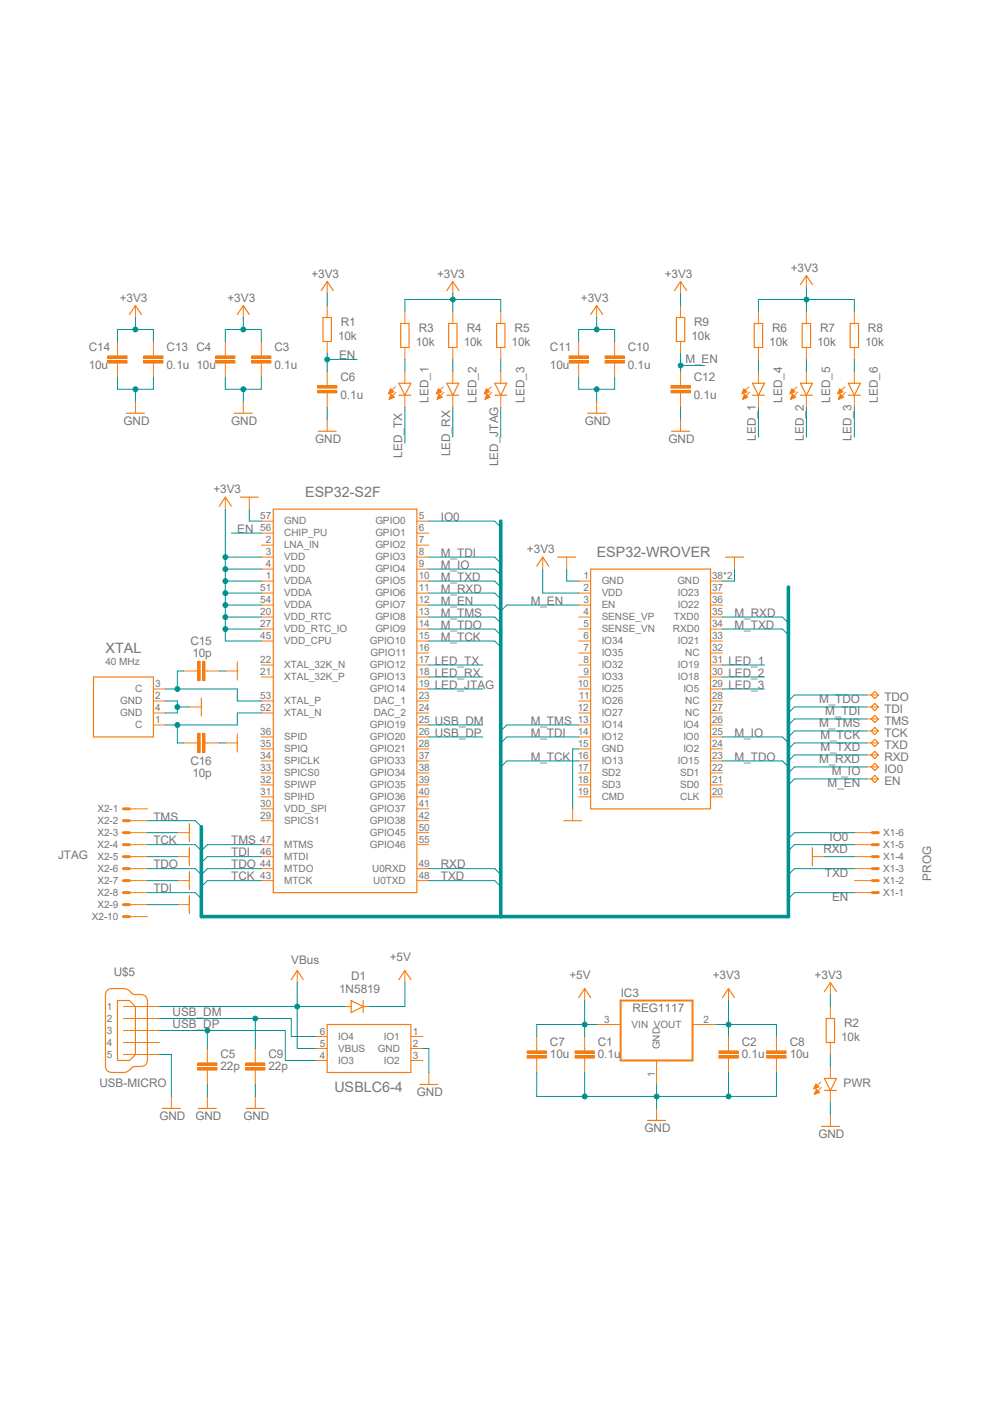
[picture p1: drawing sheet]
<svg xmlns="http://www.w3.org/2000/svg" width="210mm" height="297mm" viewBox="0 0 210 297" stroke-linecap="round" stroke-linejoin="round" font-family="sans-serif">
<path d="M11.6 55.2l186.7 186.6M198.3 55.2l-186.7 186.6" fill="none" stroke="#fff" stroke-width=".21"/>
<path d="M57.9 107.9h30.4v81.2h-30.4zM125.2 120.6h25.4v50.8h-25.4zM24.9 212h2.5l1.3 1.2v10.2l-1.3 1.3h-2.5zM27.7 210.2l.6 .5a3.1 3.1 0 0 1 2.7 .5l.2 .8 .1 12.7a1.31 1.31 0 0 1-1.3 1.2M27.7 210.2a1.98 1.98 0 0 0-1.5-.8h-2.6a1.27 1.27 0 0 0-1.3 1.3v15.2a1.27 1.27 0 0 0 1.3 1.3M84.5 207.5l1.3-1.9 1.3 1.9M153.1 211.3l1.3-1.9 1.3 1.9M23.6 227.2h2.6M27.7 226.4a1.98 1.98 0 0 1-1.5 .8M30 225.9l-1.7 .1-.6 .5M34.4 234.8h3.8" fill="none" stroke="#f57c10" stroke-width=".25"/>
<g fill="none" stroke="#f57c10" stroke-width=".21">
<path d="M55.4 115.5h2.5M55.4 118h2.5M55.4 110.4h2.5M55.4 112.9h2.5M88.3 115.5h2.6M88.3 118h2.6M88.3 110.4h2.6M88.3 112.9h2.6M55.4 123.1h2.5M55.4 120.6h2.5M55.4 125.6h2.5M55.4 128.2h2.5"/>
<path d="M55.4 130.7h2.5M55.4 133.3h2.5M55.4 135.8h2.5M88.3 123.1h2.6M88.3 120.6h2.6M88.3 125.6h2.6M88.3 128.2h2.6M88.3 130.7h2.6M88.3 133.3h2.6M88.3 135.8h2.6M88.3 138.3h2.6M122.6 123.1h2.6"/>
<path d="M122.6 125.6h2.6M122.6 128.2h2.6M122.6 130.7h2.6M122.6 133.3h2.6M122.6 135.8h2.6M122.6 138.3h2.6M150.6 123.1h2.5M150.6 125.6h2.5M150.6 128.2h2.5M150.6 130.7h2.5M150.6 133.3h2.5M150.6 135.8h2.5"/>
<path d="M150.6 138.3h2.5M55.4 140.9h2.5M55.4 143.4h2.5M55.4 148.5h2.5M55.4 151h2.5M55.4 156.1h2.5M55.4 158.7h2.5M88.3 140.9h2.6M88.3 143.4h2.6M88.3 146h2.6M88.3 148.5h2.6M88.3 151h2.6"/>
<path d="M88.3 153.6h2.6M88.3 156.1h2.6M88.3 158.7h2.6M122.6 140.9h2.6M122.6 143.4h2.6M122.6 146h2.6M122.6 148.5h2.6M122.6 151h2.6M122.6 153.6h2.6M122.6 156.1h2.6M122.6 158.7h2.6M150.6 140.9h2.5"/>
<path d="M150.6 143.4h2.5M150.6 146h2.5M150.6 148.5h2.5M150.6 151h2.5M150.6 153.6h2.5M150.6 156.1h2.5M150.6 158.7h2.5M55.4 173.9h2.5M55.4 171.4h2.5M55.4 168.8h2.5M55.4 166.3h2.5M55.4 163.7h2.5"/>
<path d="M55.4 161.2h2.5M55.4 178.9h2.5M88.3 173.9h2.6M88.3 171.4h2.6M88.3 168.8h2.6M88.3 166.3h2.6M88.3 163.7h2.6M88.3 161.2h2.6M88.3 178.9h2.6M88.3 176.4h2.6M122.6 168.8h2.6M122.6 166.3h2.6"/>
<path d="M122.6 163.7h2.6M122.6 161.2h2.6M150.6 168.8h2.5M150.6 166.3h2.5M150.6 163.7h2.5M150.6 161.2h2.5M55.4 186.6h2.5M55.4 184h2.5M55.4 181.5h2.5M88.3 186.6h2.6M88.3 184h2.6M26.2 213.2h7.6"/>
<path d="M26.2 215.8h7.6M26.2 218.3h7.6M85.8 205.6v2.5M154.4 209.4v2.6M26.2 220.8h7.6M26.2 223.4h7.6M36.3 232.3v2.5M123.9 222.1v.5M123.9 224.2v.5"/>
</g>
<path d="M121.9 223.6h4.1v.6h-4.1z" fill-rule="evenodd" fill="#f57c10"/>
<path d="M121.9 223.6h4.1v.6h-4.1z" fill="none" stroke="#f57c10" stroke-width=".21"/>
<path d="M121.9 222.6h4.1v.5h-4.1z" fill-rule="evenodd" fill="#f57c10"/>
<path d="M123.9 219.6v2.5M121.9 222.6h4.1v.5h-4.1zM123.9 224.7v2.5M154.4 222.1v.5M154.4 224.2v.5" fill="none" stroke="#f57c10" stroke-width=".21"/>
<path d="M152.3 223.6h4.1v.6h-4.1z" fill-rule="evenodd" fill="#f57c10"/>
<path d="M152.3 223.6h4.1v.6h-4.1z" fill="none" stroke="#f57c10" stroke-width=".21"/>
<path d="M152.3 222.6h4.1v.5h-4.1z" fill-rule="evenodd" fill="#f57c10"/>
<path d="M55.4 74.9v.5M55.4 76.9v.5M154.4 219.6v2.5M152.3 222.6h4.1v.5h-4.1zM154.4 224.7v2.5" fill="none" stroke="#f57c10" stroke-width=".21"/>
<path d="M53.3 76.4h4.1v.5h-4.1z" fill-rule="evenodd" fill="#f57c10"/>
<path d="M53.3 76.4h4.1v.5h-4.1z" fill="none" stroke="#f57c10" stroke-width=".21"/>
<path d="M53.3 75.4h4.1v.5h-4.1z" fill-rule="evenodd" fill="#f57c10"/>
<path d="M47.7 74.9v.5M47.7 76.9v.5M53.3 75.4h4.1v.5h-4.1zM55.4 72.3v2.6M55.4 77.4v2.5" fill="none" stroke="#f57c10" stroke-width=".21"/>
<path d="M45.7 76.4h4.1v.5h-4.1z" fill-rule="evenodd" fill="#f57c10"/>
<path d="M45.7 76.4h4.1v.5h-4.1z" fill="none" stroke="#f57c10" stroke-width=".21"/>
<path d="M45.7 75.4h4.1v.5h-4.1z" fill-rule="evenodd" fill="#f57c10"/>
<g fill="none" stroke="#f57c10" stroke-width=".21">
<path d="M45.7 75.4h4.1v.5h-4.1zM47.7 72.3v2.6M47.7 77.4v2.5M51.6 64.7v2.6M51.6 85v2.5M69.3 81.2v.5M69.3 83.2v.5M63 205.6v2.5M66.8 219.6h2.5M87.1 219.6h2.5M123.9 209.4v2.6M66.8 222.1h2.5"/>
<path d="M66.8 224.7h2.5M87.1 222.1h2.5M87.1 224.7h2.5M90.9 227.2v2.5M139.1 234.8v2.6"/>
</g>
<path d="M50.3 66.6l1.3-1.9 1.2 1.9M49.6 87.5h3.9M61.7 207.5l1.3-1.9 1.3 1.9M69.3 217h17.8v10.2h-17.8zM73.1 213.2h1.3M74.4 212l2.6 1.2-2.6 1.3zM77 212v2.5M77 213.2h1.2M122.6 211.3l1.3-1.9 1.3 1.9M89 229.7h3.8M137.2 237.4h3.9" fill="none" stroke="#f57c10" stroke-width=".25"/>
<path d="M67.3 82.7h4.1v.5h-4.1z" fill-rule="evenodd" fill="#f57c10"/>
<path d="M67.3 82.7h4.1v.5h-4.1z" fill="none" stroke="#f57c10" stroke-width=".21"/>
<path d="M67.3 81.7h4.1v.5h-4.1z" fill-rule="evenodd" fill="#f57c10"/>
<path d="M69.3 59.6v2.6M69.3 78.7v2.5M67.3 81.7h4.1v.5h-4.1zM69.3 83.7v2.6M69.3 88.8v2.6M113.7 222.1v.5M113.7 224.2v.5" fill="none" stroke="#f57c10" stroke-width=".21"/>
<path d="M68.1 61.6l1.2-2 1.3 2M67.4 91.4h3.8" fill="none" stroke="#f57c10" stroke-width=".25"/>
<path d="M111.7 223.6h4.1v.6h-4.1z" fill-rule="evenodd" fill="#f57c10"/>
<path d="M111.7 223.6h4.1v.6h-4.1z" fill="none" stroke="#f57c10" stroke-width=".21"/>
<path d="M111.7 222.6h4.1v.5h-4.1z" fill-rule="evenodd" fill="#f57c10"/>
<path d="M113.7 219.6v2.5M111.7 222.6h4.1v.5h-4.1zM113.7 224.7v2.5M164.5 222.1v.5M164.5 224.2v.5" fill="none" stroke="#f57c10" stroke-width=".21"/>
<path d="M162.5 223.6h4.1v.6h-4.1z" fill-rule="evenodd" fill="#f57c10"/>
<path d="M162.5 223.6h4.1v.6h-4.1z" fill="none" stroke="#f57c10" stroke-width=".21"/>
<path d="M162.5 222.6h4.1v.5h-4.1z" fill-rule="evenodd" fill="#f57c10"/>
<path d="M164.5 219.6v2.5M162.5 222.6h4.1v.5h-4.1zM164.5 224.7v2.5M174 229.2l-1.5 1.4M174.1 230.4l-1.4 1.4M176 225.9v2.6M176 231v2.5" fill="none" stroke="#f57c10" stroke-width=".21"/>
<path d="M174.7 231h2.5M177.2 228.5h-2.5l1.3 2.5M177.3 228.5l-1.3 2.5" fill="none" stroke="#f57c10" stroke-width=".25"/>
<path d="M172.9 229.6l.7 .6-1.1 .5z" fill-rule="evenodd" fill="#f57c10"/>
<path d="M172.9 229.6l.7 .6-1.1 .5z" fill="none" stroke="#f57c10" stroke-width=".21"/>
<path d="M173 230.7l.7 .7-1.1 .5z" fill-rule="evenodd" fill="#f57c10"/>
<path d="M69.3 64.7v2.6M69.3 72.3v2.6M85.8 78.7v2.5M83.8 81.9l-1.4 1.5M83.9 83.1l-1.4 1.4M85.8 83.7v2.6M176 208.1v2.6M176 213.2v2.6M173 230.7l.7 .7-1.1 .5zM176 220.8v2.6M176 236.1v2.5" fill="none" stroke="#f57c10" stroke-width=".21"/>
<path d="M68.4 67.3h1.8v5h-1.8zM84.5 83.7h2.6M87.1 81.2h-2.6l1.3 2.5 1.3-2.5M175.1 215.8h1.8v5h-1.8zM176 208.1l1.3 2M176 208.1l-1.3 2M174.1 238.6h3.8" fill="none" stroke="#f57c10" stroke-width=".25"/>
<path d="M82.8 82.3l.6 .7-1 .5-.1-.1z" fill-rule="evenodd" fill="#f57c10"/>
<path d="M82.8 82.3l.6 .7-1 .5-.1-.1z" fill="none" stroke="#f57c10" stroke-width=".21"/>
<path d="M82.9 83.5l.7 .7-1.1 .4z" fill-rule="evenodd" fill="#f57c10"/>
<path d="M96 78.7v2.5M82.9 83.5l.7 .7-1.1 .4zM93.9 81.9l-1.4 1.5M94.1 83.1l-1.4 1.4M96 83.7v2.6" fill="none" stroke="#f57c10" stroke-width=".21"/>
<path d="M94.7 81.2h2.5l-1.2 2.5zM94.7 83.7h2.5" fill="none" stroke="#f57c10" stroke-width=".25"/>
<path d="M92.9 82.3l.7 .7-1.1 .5-.1-.1z" fill-rule="evenodd" fill="#f57c10"/>
<path d="M92.9 82.3l.7 .7-1.1 .5-.1-.1z" fill="none" stroke="#f57c10" stroke-width=".21"/>
<path d="M93.1 83.5l.6 .7-1 .4z" fill-rule="evenodd" fill="#f57c10"/>
<path d="M106.1 78.7v2.5M93.1 83.5l.6 .7-1 .4zM104.1 81.9l-1.4 1.5M104.2 83.1l-1.4 1.4M106.1 83.7v2.6" fill="none" stroke="#f57c10" stroke-width=".21"/>
<path d="M104.9 81.2h2.5l-1.3 2.5zM104.9 83.7h2.5" fill="none" stroke="#f57c10" stroke-width=".25"/>
<path d="M103.1 82.3l.6 .7-1 .5-.1-.1z" fill-rule="evenodd" fill="#f57c10"/>
<path d="M103.1 82.3l.6 .7-1 .5-.1-.1z" fill="none" stroke="#f57c10" stroke-width=".21"/>
<path d="M103.2 83.5l.7 .7-1.1 .4z" fill-rule="evenodd" fill="#f57c10"/>
<path d="M160.7 78.7v2.5M103.2 83.5l.7 .7-1.1 .4zM158.7 81.9l-1.4 1.5M158.8 83.1l-1.4 1.4M160.7 83.7v2.6" fill="none" stroke="#f57c10" stroke-width=".21"/>
<path d="M159.5 81.2h2.5l-1.3 2.5zM159.5 83.7h2.5" fill="none" stroke="#f57c10" stroke-width=".25"/>
<path d="M157.6 82.3l.7 .7-1 .5z" fill-rule="evenodd" fill="#f57c10"/>
<path d="M157.6 82.3l.7 .7-1 .5z" fill="none" stroke="#f57c10" stroke-width=".21"/>
<path d="M157.8 83.5l.7 .7-1.1 .4z" fill-rule="evenodd" fill="#f57c10"/>
<path d="M170.9 78.7v2.5M157.8 83.5l.7 .7-1.1 .4zM168.9 81.9l-1.4 1.5M169 83.1l-1.4 1.4M170.9 83.7v2.6" fill="none" stroke="#f57c10" stroke-width=".21"/>
<path d="M169.6 81.2h2.6l-1.3 2.5zM169.6 83.7h2.6" fill="none" stroke="#f57c10" stroke-width=".25"/>
<path d="M167.8 82.3l.7 .7-1.1 .5z" fill-rule="evenodd" fill="#f57c10"/>
<path d="M167.8 82.3l.7 .7-1.1 .5z" fill="none" stroke="#f57c10" stroke-width=".21"/>
<path d="M167.9 83.5l.7 .7-1 .4z" fill-rule="evenodd" fill="#f57c10"/>
<path d="M181.1 78.7v2.5M167.9 83.5l.7 .7-1 .4zM179 81.9l-1.4 1.5M179.2 83.1l-1.5 1.4M181.1 83.7v2.6" fill="none" stroke="#f57c10" stroke-width=".21"/>
<path d="M179.8 83.7h2.5M182.3 81.2h-2.5l1.3 2.5M182.3 81.2l-1.2 2.5" fill="none" stroke="#f57c10" stroke-width=".25"/>
<path d="M178 82.3l.6 .7-1 .5z" fill-rule="evenodd" fill="#f57c10"/>
<path d="M178 82.3l.6 .7-1 .5z" fill="none" stroke="#f57c10" stroke-width=".21"/>
<path d="M178.1 83.5l.7 .7-1.1 .4z" fill-rule="evenodd" fill="#f57c10"/>
<g fill="none" stroke="#f57c10" stroke-width=".21">
<path d="M178.1 83.5l.7 .7-1.1 .4zM27.4 178.9h3.8M27.4 176.4h3.8M27.4 171.4h3.8M27.4 173.9h3.8M181.1 178.9h3.8M181.1 176.4h3.8M27.4 189.1h3.8M27.4 186.6h3.8M27.4 184h3.8M27.4 181.5h3.8M27.4 191.6h3.8"/>
<path d="M27.4 194.2h3.8M181.1 189.1h3.8M181.1 186.6h3.8M181.1 184h3.8M181.1 181.5h3.8M43.9 224.7v.5M43.9 226.7v.5"/>
</g>
<g fill="none" stroke="#f57c10" stroke-width=".63">
<path d="M26.2 178.9h1.2M26.2 176.4h1.2M26.2 171.4h1.2M26.2 173.9h1.2M184.9 178.9h1.2M184.9 176.4h1.2M26.2 189.1h1.2M26.2 186.6h1.2M26.2 184h1.2M26.2 181.5h1.2M26.2 191.6h1.2M26.2 194.2h1.2"/>
<path d="M184.9 189.1h1.2M184.9 186.6h1.2M184.9 184h1.2M184.9 181.5h1.2"/>
</g>
<path d="M41.9 226.2h4.1v.5h-4.1z" fill-rule="evenodd" fill="#f57c10"/>
<path d="M41.9 226.2h4.1v.5h-4.1z" fill="none" stroke="#f57c10" stroke-width=".21"/>
<path d="M41.9 225.2h4.1v.5h-4.1z" fill-rule="evenodd" fill="#f57c10"/>
<path d="M41.9 225.2h4.1v.5h-4.1zM43.9 222.1v2.6M43.9 227.2v2.5M54.1 224.7v.5M54.1 226.7v.5" fill="none" stroke="#f57c10" stroke-width=".21"/>
<path d="M52.1 226.2h4v.5h-4z" fill-rule="evenodd" fill="#f57c10"/>
<path d="M52.1 226.2h4v.5h-4z" fill="none" stroke="#f57c10" stroke-width=".21"/>
<path d="M52.1 225.2h4v.5h-4z" fill-rule="evenodd" fill="#f57c10"/>
<g fill="none" stroke="#f57c10" stroke-width=".21">
<path d="M96 59.6v2.6M170.9 58.4v2.5M85.8 66v2.5M85.8 73.6v2.5M96 66v2.5M96 73.6v2.5M106.1 66v2.5M106.1 73.6v2.5M130.3 74.9v.5M130.3 76.9v.5M160.7 66v2.5M160.7 73.6v2.5"/>
<path d="M170.9 66v2.5M170.9 73.6v2.5M181.1 66v2.5M181.1 73.6v2.5M43.9 232.3v2.5M52.1 225.2h4v.5h-4zM54.1 222.1v2.6M54.1 227.2v2.5M54.1 232.3v2.5"/>
</g>
<path d="M84.9 68.5h1.8v5.1h-1.8zM94.7 61.6l1.3-2 1.2 2M95.1 68.5h1.7v5.1h-1.7zM105.2 68.5h1.8v5.1h-1.8zM159.8 68.5h1.8v5.1h-1.8zM169.6 60.3l1.3-1.9 1.3 1.9M170 68.5h1.8v5.1h-1.8zM180.2 68.5h1.7v5.1h-1.7zM42 234.8h3.8M52.2 234.8h3.8" fill="none" stroke="#f57c10" stroke-width=".25"/>
<path d="M128.2 76.4h4.1v.5h-4.1z" fill-rule="evenodd" fill="#f57c10"/>
<path d="M128.2 76.4h4.1v.5h-4.1z" fill="none" stroke="#f57c10" stroke-width=".21"/>
<path d="M128.2 75.4h4.1v.5h-4.1z" fill-rule="evenodd" fill="#f57c10"/>
<path d="M122.6 74.9v.5M122.6 76.9v.5M128.2 75.4h4.1v.5h-4.1zM130.3 72.3v2.6M130.3 77.4v2.5" fill="none" stroke="#f57c10" stroke-width=".21"/>
<path d="M120.6 76.4h4.1v.5h-4.1z" fill-rule="evenodd" fill="#f57c10"/>
<path d="M120.6 76.4h4.1v.5h-4.1z" fill="none" stroke="#f57c10" stroke-width=".21"/>
<path d="M120.6 75.4h4.1v.5h-4.1z" fill-rule="evenodd" fill="#f57c10"/>
<path d="M120.6 75.4h4.1v.5h-4.1zM122.6 72.3v2.6M122.6 77.4v2.5M126.4 64.7v2.6M126.4 85v2.5M144.2 81.2v.5M144.2 83.2v.5" fill="none" stroke="#f57c10" stroke-width=".21"/>
<path d="M125.2 66.6l1.2-1.9 1.3 1.9M124.5 87.5h3.9" fill="none" stroke="#f57c10" stroke-width=".25"/>
<path d="M142.2 82.7h4.1v.5h-4.1z" fill-rule="evenodd" fill="#f57c10"/>
<path d="M142.2 82.7h4.1v.5h-4.1z" fill="none" stroke="#f57c10" stroke-width=".21"/>
<path d="M142.2 81.7h4.1v.5h-4.1z" fill-rule="evenodd" fill="#f57c10"/>
<g fill="none" stroke="#f57c10" stroke-width=".21">
<path d="M144.2 59.6v2.6M32.5 74.9v.5M32.5 76.9v.5M144.2 64.7v2.6M144.2 72.3v2.6M144.2 78.7v2.5M142.2 81.7h4.1v.5h-4.1zM144.2 83.7v2.6M144.2 88.8v2.6M47.7 105.3v2.6M52.8 105.3v2.6M115 118v2.6"/>
<path d="M120.1 118v2.6M155.7 118v2.6M183.6 159.9h2.5M183.6 157.4h2.5M183.6 154.9h2.5M183.6 152.3h2.5M183.6 149.8h2.5M183.6 147.2h2.5M37.6 176.4h2.5M121.4 171.4v2.5M183.6 165h2.5M183.6 162.5h2.5"/>
<path d="M37.6 181.5h2.5M37.6 186.6h2.5M37.6 191.6h2.5M172.2 181.5h2.5M126.4 217h5.1M146.8 217h5M139.1 224.7v5"/>
</g>
<g fill="none" stroke="#f57c10" stroke-width=".25">
<path d="M143 61.6l1.2-2 1.3 2M143.3 67.3h1.8v5h-1.8zM142.3 91.4h3.8M46.5 107.2l1.3-1.9 1.2 1.9M50.9 105.3h3.8M113.7 119.9l1.3-1.9 1.3 1.9M118.2 118h3.8M153.8 118h3.8M185.4 159.2l.7 .7-.7 .8-.8-.8zM185.4 156.6l.7 .8-.7 .8-.8-.8zM185.4 154.1l.7 .8-.7 .7-.8-.7zM185.4 151.6l.7 .7-.7 .8-.8-.8z"/>
<path d="M185.4 149l.7 .8-.7 .7-.8-.7zM185.4 146.5l.7 .7-.7 .8-.8-.8zM40.1 174.5v3.8M40.1 179.6v3.8M119.5 173.9h3.8M172.2 179.6v3.8M185.4 164.3l.7 .7-.7 .8-.8-.8zM185.4 161.7l.7 .8-.7 .7-.8-.7zM40.1 184.6v3.9M40.1 189.7v3.8"/>
</g>
<path d="M131.5 212h15.3v12.7h-15.3z" fill="none" stroke="#f57c10" stroke-width=".42"/>
<path d="M30.5 76.4h4v.5h-4z" fill-rule="evenodd" fill="#f57c10"/>
<path d="M30.5 76.4h4v.5h-4z" fill="none" stroke="#f57c10" stroke-width=".21"/>
<path d="M30.5 75.4h4v.5h-4z" fill-rule="evenodd" fill="#f57c10"/>
<path d="M24.9 74.9v.5M24.9 76.9v.5M30.5 75.4h4v.5h-4zM32.5 72.3v2.6M32.5 77.4v2.5" fill="none" stroke="#f57c10" stroke-width=".21"/>
<path d="M22.9 76.4h4v.5h-4z" fill-rule="evenodd" fill="#f57c10"/>
<path d="M22.9 76.4h4v.5h-4z" fill="none" stroke="#f57c10" stroke-width=".21"/>
<path d="M22.9 75.4h4v.5h-4z" fill-rule="evenodd" fill="#f57c10"/>
<path d="M22.9 75.4h4v.5h-4zM24.9 72.3v2.6M24.9 77.4v2.5M28.7 64.7v2.6M28.7 85v2.5M32.5 153.6h2.5M32.5 148.5h2.5M32.5 146h2.5M32.5 151h2.5M41.4 142.2h.5M43.4 142.2h.5" fill="none" stroke="#f57c10" stroke-width=".21"/>
<path d="M27.4 66.6l1.3-1.9 1.3 1.9M26.8 87.5h3.8M19.8 143.4h12.7v12.7h-12.7z" fill="none" stroke="#f57c10" stroke-width=".25"/>
<path d="M42.9 140.1h.5v4.1h-.5z" fill-rule="evenodd" fill="#f57c10"/>
<path d="M42.9 140.1h.5v4.1h-.5z" fill="none" stroke="#f57c10" stroke-width=".21"/>
<path d="M41.9 140.1h.5v4.1h-.5z" fill-rule="evenodd" fill="#f57c10"/>
<path d="M38.9 142.2h2.5M41.4 157.4h.5M41.9 140.1h.5v4.1h-.5zM43.4 157.4h.5M43.9 142.2h2.6" fill="none" stroke="#f57c10" stroke-width=".21"/>
<path d="M42.9 155.4h.5v4h-.5z" fill-rule="evenodd" fill="#f57c10"/>
<path d="M42.9 155.4h.5v4h-.5z" fill="none" stroke="#f57c10" stroke-width=".21"/>
<path d="M41.9 155.4h.5v4h-.5z" fill-rule="evenodd" fill="#f57c10"/>
<path d="M38.9 157.4h2.5M40.1 149.8h2.6M41.9 155.4h.5v4h-.5zM43.9 157.4h2.6M47.7 157.4h2.6M47.7 142.2h2.6" fill="none" stroke="#f57c10" stroke-width=".21"/>
<path d="M42.7 147.9v3.8M50.3 140.3v3.8M50.3 155.5v3.8" fill="none" stroke="#f57c10" stroke-width=".25"/>
<path d="M106.1 110.4v83.8M167.1 124.4v69.8h-124.4v-19.1" fill="none" stroke="#009292" stroke-width=".76"/>
<path d="M123.9 212v7.6" fill="none" stroke="#009292" stroke-width=".21"/>
<circle cx="123.9" cy="217" r=".52" fill="#009292"/>
<g fill="none" stroke="#009292" stroke-width=".21">
<path d="M85.8 208.1v5.1h-7.6M126.4 217h-12.7v2.6M123.9 227.2v5.1h30.5v-5.1M139.1 232.3v2.5"/>
<circle cx="123.9" cy="217" r=".52"/>
</g>
<circle cx="139.1" cy="232.3" r=".52" fill="#009292"/>
<g fill="none" stroke="#009292" stroke-width=".21">
<path d="M113.7 227.2v5.1h10.2M164.5 227.2v5.1h-10.1"/>
<circle cx="139.1" cy="232.3" r=".52"/>
</g>
<circle cx="123.9" cy="232.3" r=".52" fill="#009292"/>
<circle cx="123.9" cy="232.3" r=".52" fill="none" stroke="#009292" stroke-width=".21"/>
<circle cx="154.4" cy="232.3" r=".52" fill="#009292"/>
<g fill="none" stroke="#009292" stroke-width=".21">
<path d="M47.7 79.9v2.6h7.7v-2.6M51.6 82.5v2.5M33.8 223.4h2.5v8.9M89.6 222.1h1.3v5.1M139.1 229.7v2.6"/>
<circle cx="154.4" cy="232.3" r=".52"/>
</g>
<circle cx="51.6" cy="82.5" r=".52" fill="#009292"/>
<g fill="none" stroke="#009292" stroke-width=".21">
<path d="M122.6 79.9v2.6h7.7v-2.6M69.3 86.3v2.5M126.4 82.5v2.5M43.9 229.7v2.6M54.1 229.7v2.6"/>
<circle cx="51.6" cy="82.5" r=".52"/>
</g>
<circle cx="126.4" cy="82.5" r=".52" fill="#009292"/>
<g fill="none" stroke="#009292" stroke-width=".21">
<path d="M24.9 79.9v2.6h7.6v-2.6M28.7 82.5v2.5M144.2 86.3v2.5M52.8 107.9v2.5h2.6M120.1 120.6v2.5h2.5M155.7 120.6v2.5h-2.6M122.6 158.7h-1.2v12.7M31.2 176.4h6.4M31.2 181.5h6.4M31.2 186.6h6.4M31.2 191.6h6.4M174.7 181.5h6.4"/>
<path d="M176 233.5v2.6"/>
<circle cx="126.4" cy="82.5" r=".52"/>
</g>
<circle cx="28.7" cy="82.5" r=".52" fill="#009292"/>
<g fill="none" stroke="#009292" stroke-width=".21">
<path d="M35 148.5h2.6v2.5h-2.6M37.6 149.8h2.5"/>
<circle cx="28.7" cy="82.5" r=".52"/>
</g>
<circle cx="37.6" cy="149.8" r=".52" fill="#009292"/>
<g fill="none" stroke="#009292" stroke-width=".21">
<path d="M46.5 142.2h1.2M46.5 157.4h1.2M154.4 212v7.6"/>
<circle cx="37.6" cy="149.8" r=".52"/>
</g>
<circle cx="154.4" cy="217" r=".52" fill="#009292"/>
<g fill="none" stroke="#009292" stroke-width=".21">
<path d="M47.7 72.3v-2.5h7.7v2.5M51.6 67.3v2.5M151.8 217h12.7v2.6"/>
<circle cx="154.4" cy="217" r=".52"/>
</g>
<circle cx="51.6" cy="69.8" r=".52" fill="#009292"/>
<g fill="none" stroke="#009292" stroke-width=".21">
<path d="M69.3 62.2v2.5M96 62.2v3.8M96 63.4h-10.2v2.6M176 210.7v2.5"/>
<circle cx="51.6" cy="69.8" r=".52"/>
</g>
<circle cx="96" cy="63.5" r=".52" fill="#009292"/>
<g fill="none" stroke="#009292" stroke-width=".21">
<path d="M96 63.4h10.1v2.6M170.9 63.4h-10.2v2.6M170.9 60.9v5.1"/>
<circle cx="96" cy="63.5" r=".52"/>
</g>
<circle cx="170.9" cy="63.5" r=".52" fill="#009292"/>
<g fill="none" stroke="#009292" stroke-width=".21">
<path d="M122.6 72.3v-2.5h7.7v2.5M126.4 67.3v2.5M170.9 63.4h10.2v2.6"/>
<circle cx="170.9" cy="63.5" r=".52"/>
</g>
<circle cx="126.4" cy="69.8" r=".52" fill="#009292"/>
<g fill="none" stroke="#009292" stroke-width=".21">
<path d="M144.2 62.2v2.5M47.7 107.9v27.9h7.7M47.7 118h7.7M47.7 120.6h7.7"/>
<circle cx="126.4" cy="69.8" r=".52"/>
</g>
<circle cx="47.7" cy="120.6" r=".52" fill="#009292"/>
<g fill="none" stroke="#009292" stroke-width=".21">
<path d="M47.7 123.1h7.7"/>
<circle cx="47.7" cy="120.6" r=".52"/>
</g>
<circle cx="47.7" cy="123.1" r=".52" fill="#009292"/>
<g fill="none" stroke="#009292" stroke-width=".21">
<path d="M47.7 125.6h7.7"/>
<circle cx="47.7" cy="123.1" r=".52"/>
</g>
<circle cx="47.7" cy="125.6" r=".52" fill="#009292"/>
<g fill="none" stroke="#009292" stroke-width=".21">
<path d="M47.7 128.2h7.7"/>
<circle cx="47.7" cy="125.6" r=".52"/>
</g>
<circle cx="47.7" cy="128.2" r=".52" fill="#009292"/>
<g fill="none" stroke="#009292" stroke-width=".21">
<path d="M47.7 130.7h7.7"/>
<circle cx="47.7" cy="128.2" r=".52"/>
</g>
<circle cx="47.7" cy="130.7" r=".52" fill="#009292"/>
<g fill="none" stroke="#009292" stroke-width=".21">
<path d="M47.7 133.3h7.7"/>
<circle cx="47.7" cy="130.7" r=".52"/>
</g>
<circle cx="47.7" cy="133.3" r=".52" fill="#009292"/>
<circle cx="47.7" cy="133.3" r=".52" fill="none" stroke="#009292" stroke-width=".21"/>
<circle cx="47.7" cy="118" r=".52" fill="#009292"/>
<g fill="none" stroke="#009292" stroke-width=".21">
<path d="M24.9 72.3v-2.5h7.6v2.5M28.7 67.3v2.5M115 120.6v5h7.6"/>
<circle cx="47.7" cy="118" r=".52"/>
</g>
<circle cx="28.7" cy="69.8" r=".52" fill="#009292"/>
<g fill="none" stroke="#009292" stroke-width=".21">
<path d="M33.8 213.2h29.2M63 208.1v14h3.8"/>
<circle cx="28.7" cy="69.8" r=".52"/>
</g>
<circle cx="63" cy="213.2" r=".52" fill="#009292"/>
<g fill="none" stroke="#009292" stroke-width=".21">
<path d="M33.8 215.8h27.9v3.8h5.1M54.1 215.8v6.3M63 213.2h10.1"/>
<circle cx="63" cy="213.2" r=".52"/>
</g>
<circle cx="54.1" cy="215.8" r=".52" fill="#009292"/>
<g fill="none" stroke="#009292" stroke-width=".21">
<path d="M90.9 153.6h11.4M33.8 218.3h26.6v6.4h6.4M43.9 218.3v3.8"/>
<circle cx="54.1" cy="215.8" r=".52"/>
</g>
<circle cx="43.9" cy="218.3" r=".52" fill="#009292"/>
<g fill="none" stroke="#009292" stroke-width=".21">
<path d="M69.3 74.9v3.8M69.3 76.1h6.4M90.9 156.1h11.4"/>
<circle cx="43.9" cy="218.3" r=".52"/>
</g>
<circle cx="69.3" cy="76.2" r=".52" fill="#009292"/>
<g fill="none" stroke="#009292" stroke-width=".21">
<path d="M85.8 76.1v2.6M96 76.1v2.6M106.1 76.1v2.6M144.2 74.9v3.8M144.2 77.4h5.1M160.7 76.1v2.6M170.9 76.1v2.6M181.1 76.1v2.6M85.8 86.3v7.6M96 86.3v6.3M106.1 86.3v6.3M160.7 86.3v6.3"/>
<path d="M170.9 86.3v6.3M49 112.9h6.4M90.9 110.4h14l1.2 1.3M122.6 128.2h-15.2l-1.3 1.3M90.9 140.9h11.4M90.9 143.4h11.4M90.9 146h11.4M153.1 140.9h8.9M153.1 143.4h8.9M31.2 173.9h10.2l1.3 1.2M31.2 178.9h10.2l1.3 1.3M43.9 178.9h11.5"/>
<path d="M44 178.9l-1.3 1.3M181.1 178.9h-12.7l-1.3 1.3M181.1 176.4h-12.7l-1.3 1.3M183.6 165h-15.2l-1.3 1.3M31.2 189.1h10.2l1.3 1.3M31.2 184h10.2l1.3 1.3M43.9 186.6h11.5M43.9 184h11.5M43.9 181.5h11.5M44 186.6l-1.3 1.2M44 184l-1.3 1.3M44 181.5l-1.3 1.3"/>
<path d="M90.9 186.6h14l1.2 1.2M90.9 184h14l1.2 1.3M181.1 189.1h-12.7l-1.3 1.3M181.1 184h-12.7l-1.3 1.3M176 223.4v2.5"/>
<circle cx="69.3" cy="76.2" r=".52"/>
</g>
<circle cx="144.2" cy="77.4" r=".52" fill="#009292"/>
<g fill="none" stroke="#009292" stroke-width=".21">
<path d="M90.9 118h14l1.2 1.3M90.9 128.2h14l1.2 1.3M90.9 120.6h14l1.2 1.2M90.9 130.7h14l1.2 1.3M90.9 125.6h14l1.2 1.3M90.9 133.3h14l1.2 1.2M90.9 123.1h14l1.2 1.3M90.9 135.8h14l1.2 1.3M153.1 130.7h12.7l1.3 1.3M153.1 133.3h12.7l1.3 1.2M35 146h15.3v2.5h5.1M37.6 142.2v3.8"/>
<path d="M122.6 156.1h-15.2l-1.3 1.3M122.6 153.6h-15.2l-1.3 1.3M153.1 156.1h12.7l1.3 1.3M183.6 159.9h-15.2l-1.3 1.3M183.6 157.4h-15.2l-1.3 1.3M183.6 154.9h-15.2l-1.3 1.2M183.6 152.3h-15.2l-1.3 1.3M183.6 149.8h-15.2l-1.3 1.2M183.6 147.2h-15.2l-1.3 1.3M122.6 161.2h-15.2l-1.3 1.3M153.1 161.2h12.7l1.3 1.3M183.6 162.5h-15.2l-1.3 1.2"/>
<circle cx="144.2" cy="77.4" r=".52"/>
</g>
<circle cx="37.6" cy="146" r=".52" fill="#009292"/>
<g fill="none" stroke="#009292" stroke-width=".21">
<path d="M37.6 142.2h1.3M37.6 153.6v3.8M55.4 151h-5.1v2.6h-15.3"/>
<circle cx="37.6" cy="146" r=".52"/>
</g>
<circle cx="37.6" cy="153.6" r=".52" fill="#009292"/>
<g fill="none" stroke="#009292" stroke-width=".21">
<path d="M181.1 86.3v6.3M37.6 157.4h1.3M153.1 146h8.9"/>
<circle cx="37.6" cy="153.6" r=".52"/>
</g>
<g font-size="3" fill="#757575">
<text x="64.7" y="105.2">ESP32-S2F</text>
<text x="126.5" y="117.9">ESP32-WROVER</text>
<text x="22.3" y="138.3">XTAL</text>
<text x="70.9" y="231.4">USBLC6-4</text>
</g>
<g font-size="2.5" fill="#757575">
<text x="66" y="58.8">+3V3</text>
<text x="92.6" y="58.8">+3V3</text>
<text x="140.9" y="58.8">+3V3</text>
<text x="167.6" y="57.5">+3V3</text>
<text x="25.4" y="63.9">+3V3</text>
<text x="48.2" y="63.9">+3V3</text>
<text x="123.1" y="63.9">+3V3</text>
<text x="72.2" y="69">R1</text>
<text x="88.7" y="70.2">R3</text>
<text x="98.9" y="70.2">R4</text>
<text x="109.1" y="70.2">R5</text>
<text x="147.1" y="69">R9</text>
<text x="163.6" y="70.2">R6</text>
<text x="173.8" y="70.2">R7</text>
<text x="183.9" y="70.2">R8</text>
<text x="18.8" y="74.4">C14</text>
<text x="35.3" y="74.4">C13</text>
<text x="41.7" y="74.4">C4</text>
<text x="58.2" y="74.4">C3</text>
<text x="71.6" y="72">10k</text>
<text x="71.9" y="76.1">EN</text>
<text x="88.1" y="73.3">10k</text>
<text x="98.3" y="73.3">10k</text>
<text x="108.4" y="73.3">10k</text>
<text x="116.6" y="74.4">C11</text>
<text x="133.1" y="74.4">C10</text>
<text x="145.2" y="76.8">M_EN</text>
<text x="146.5" y="72">10k</text>
<text x="163" y="73.3">10k</text>
<text x="173.2" y="73.3">10k</text>
<text x="183.4" y="73.3">10k</text>
<text x="18.8" y="78.2">10u</text>
<text x="35.3" y="78.2">0.1u 10u</text>
<text x="58.2" y="78.2">0.1u</text>
<text x="72.1" y="80.8">C6</text>
<text x="116.6" y="78.2">10u</text>
<text x="133.1" y="78.2">0.1u</text>
<text x="147" y="80.8">C12</text>
<text x="72.1" y="84.5">0.1u</text>
<text x="90.8" y="85.3" transform="rotate(-90 90.8 85.3)">LED_1</text>
<text x="101" y="85.3" transform="rotate(-90 101 85.3)">LED_2</text>
<text x="111.1" y="85.3" transform="rotate(-90 111.1 85.3)">LED_3</text>
<text x="147" y="84.5">0.1u</text>
<text x="165.7" y="85.3" transform="rotate(-90 165.7 85.3)">LED_4</text>
<text x="175.9" y="85.3" transform="rotate(-90 175.9 85.3)">LED_5</text>
<text x="186.1" y="85.3" transform="rotate(-90 186.1 85.3)">LED_6</text>
<text x="26.2" y="90">GND</text>
<text x="49" y="90">GND</text>
<text x="66.8" y="93.8">GND</text>
<text x="123.9" y="90">GND</text>
<text x="141.7" y="93.8">GND</text>
<text x="160.2" y="93.4" transform="rotate(-90 160.2 93.4)">LED_1</text>
<text x="170.3" y="93.4" transform="rotate(-90 170.3 93.4)">LED_2</text>
<text x="180.5" y="93.4" transform="rotate(-90 180.5 93.4)">LED_3</text>
<text x="85.2" y="96.9" transform="rotate(-90 85.2 96.9)">LED_TX</text>
<text x="95.4" y="96.7" transform="rotate(-90 95.4 96.7)">LED_RX</text>
<text x="105.6" y="98.7" transform="rotate(-90 105.6 98.7)">LED_JTAG</text>
<text x="45.2" y="104.5">+3V3</text>
<text x="50.3" y="112.9">EN</text>
<text x="93.4" y="110.3">IO0</text>
<text x="93.4" y="117.9">M_TDI</text>
<text x="111.7" y="117.2">+3V3</text>
<text x="93.4" y="120.5">M_IO</text>
<text x="93.4" y="125.6">M_RXD</text>
<text x="93.4" y="123">M_TXD</text>
<text x="93.4" y="128.1">M_EN</text>
<text x="93.4" y="130.6">M_TMS</text>
<text x="112.5" y="128.1">M_EN</text>
<text x="155.7" y="130.6">M_RXD</text>
<text x="40.3" y="136.6">C15</text>
<text x="93.4" y="135.7">M_TCK</text>
<text x="93.4" y="133.2">M_TDO</text>
<text x="155.7" y="133.2">M_TXD</text>
<text x="40.8" y="139.2">10p</text>
<text x="92.2" y="140.8">LED_TX</text>
<text x="92.2" y="143.3">LED_RX</text>
<text x="154.4" y="140.8">LED_1</text>
<text x="154.4" y="143.3">LED_2</text>
<text x="92.2" y="145.9">LED_JTAG</text>
<text x="154.4" y="145.9">LED_3</text>
<text x="173.6" y="148.9">M_TDO</text>
<text x="187.4" y="148.4">TDO</text>
<text x="92.2" y="153.5">USB_DM</text>
<text x="112.5" y="153.5">M_TMS</text>
<text x="173.6" y="154">M_TMS</text>
<text x="174.9" y="151.5">M_TDI</text>
<text x="187.4" y="153.5">TMS</text>
<text x="187.4" y="151">TDI</text>
<text x="92.2" y="156">USB_DP</text>
<text x="112.5" y="161.1">M_TCK</text>
<text x="112.5" y="156">M_TDI</text>
<text x="155.7" y="156">M_IO</text>
<text x="155.7" y="161.1">M_TDO</text>
<text x="173.6" y="161.6">M_RXD</text>
<text x="173.9" y="159.1">M_TXD</text>
<text x="173.9" y="156.6">M_TCK</text>
<text x="187.4" y="161.1">RXD</text>
<text x="187.4" y="158.6">TXD</text>
<text x="187.4" y="156">TCK</text>
<text x="40.3" y="162">C16</text>
<text x="40.8" y="164.6">10p</text>
<text x="175.4" y="166.7">M_EN</text>
<text x="176.3" y="164.2">M_IO</text>
<text x="187.4" y="166.2">EN</text>
<text x="187.4" y="163.7">IO0</text>
<text x="32.5" y="173.8">TMS</text>
<text x="32.5" y="178.9">TCK</text>
<text x="49" y="178.9">TMS</text>
<text x="175.8" y="178.1">IO0</text>
<text x="12.3" y="182">JTAG</text>
<text x="32.5" y="184">TDO</text>
<text x="49" y="184">TDO</text>
<text x="49" y="181.4">TDI</text>
<text x="93.4" y="184">RXD</text>
<text x="174.5" y="180.7">RXD</text>
<text x="174.8" y="185.7">TXD</text>
<text x="32.5" y="189">TDI</text>
<text x="49" y="186.5">TCK</text>
<text x="93.4" y="186.5">TXD</text>
<text x="176.3" y="190.8">EN</text>
<text x="197.3" y="186.6" transform="rotate(-90 197.3 186.6)">PROG</text>
<text x="82.6" y="203.5">+5V</text>
<text x="24.1" y="206.8">U$5</text>
<text x="61.7" y="204.3">VBus</text>
<text x="74.4" y="207.6">D1</text>
<text x="120.7" y="207.3">+5V</text>
<text x="151" y="207.3">+3V3</text>
<text x="172.6" y="207.3">+3V3</text>
<text x="36.6" y="215.2">USB_DM</text>
<text x="71.9" y="210.4">1N5819</text>
<text x="131.5" y="211.3">IC3</text>
<text x="134.1" y="214.4">REG1117</text>
<text x="36.6" y="217.7">USB_DP</text>
<text x="116.6" y="221.7">C7</text>
<text x="126.7" y="221.7">C1</text>
<text x="157.2" y="221.7">C2</text>
<text x="167.4" y="221.7">C8</text>
<text x="178.3" y="220.5">10k</text>
<text x="178.9" y="217.5">R2</text>
<text x="46.7" y="226.8">22p</text>
<text x="46.7" y="224.2">C5</text>
<text x="56.9" y="226.8">22p</text>
<text x="56.9" y="224.2">C9</text>
<text x="116.6" y="224.2">10u</text>
<text x="126.7" y="224.2">0.1u</text>
<text x="157.2" y="224.2">0.1u</text>
<text x="167.4" y="224.2">10u</text>
<text x="21.1" y="230.2">USB-MICRO</text>
<text x="88.4" y="232.2">GND</text>
<text x="178.8" y="230.2">PWR</text>
<text x="33.8" y="237.3">GND</text>
<text x="41.4" y="237.3">GND</text>
<text x="51.6" y="237.3">GND</text>
<text x="136.6" y="239.8">GND</text>
<text x="173.4" y="241.1">GND</text>
</g>
<g font-size="2.1" fill="#757575">
<text x="55.2" y="112.5">56</text>
<text x="55.2" y="110">57</text>
<text x="60.2" y="113.6">CHIP_PU</text>
<text x="60.2" y="111.1">GND</text>
<text x="79.5" y="111.1">GPIO0</text>
<text x="79.5" y="113.6">GPIO1</text>
<text x="88.7" y="110">5</text>
<text x="88.7" y="112.5">6</text>
<text x="56.3" y="115.1">2</text>
<text x="56.3" y="117.6">3</text>
<text x="60.2" y="116.2">LNA_IN</text>
<text x="60.2" y="118.7">VDD</text>
<text x="79.5" y="116.2">GPIO2</text>
<text x="79.5" y="118.7">GPIO3</text>
<text x="88.7" y="115.1">7</text>
<text x="88.7" y="117.6">8</text>
<text x="55.2" y="125.2">51</text>
<text x="56.3" y="122.7">1</text>
<text x="56.3" y="120.2">4</text>
<text x="60.2" y="123.8">VDDA</text>
<text x="60.2" y="121.3">VDD</text>
<text x="79.5" y="121.3">GPIO4</text>
<text x="79.5" y="123.8">GPIO5</text>
<text x="88.7" y="120.2">9</text>
<text x="88.7" y="122.7">10</text>
<text x="88.7" y="125.2">11</text>
<text x="123.7" y="122.7">1</text>
<text x="123.7" y="125.2">2</text>
<text x="127.5" y="123.8">GND</text>
<text x="143.5" y="123.8">GND</text>
<text x="150.9" y="125.2">37</text>
<text x="150.9" y="122.7">38*2</text>
<text x="55.2" y="130.3">20</text>
<text x="55.2" y="127.8">54</text>
<text x="60.2" y="131.4">VDD_RTC</text>
<text x="60.2" y="126.3">VDDA</text>
<text x="60.2" y="128.9">VDDA</text>
<text x="79.5" y="126.3">GPIO6</text>
<text x="79.5" y="128.9">GPIO7</text>
<text x="79.5" y="131.4">GPIO8</text>
<text x="88.7" y="127.8">12</text>
<text x="88.7" y="130.3">13</text>
<text x="123.7" y="127.8">3</text>
<text x="123.7" y="130.3">4</text>
<text x="127.5" y="126.3">VDD</text>
<text x="127.5" y="128.9">EN</text>
<text x="127.5" y="131.4">SENSE_VP</text>
<text x="142.8" y="131.4">TXD0</text>
<text x="143.6" y="128.9">IO22</text>
<text x="143.6" y="126.3">IO23</text>
<text x="150.9" y="130.3">35</text>
<text x="150.9" y="127.8">36</text>
<text x="55.2" y="132.9">27</text>
<text x="55.2" y="135.4">45</text>
<text x="60.2" y="134">VDD_RTC_IO</text>
<text x="60.2" y="136.5">VDD_CPU</text>
<text x="78.4" y="136.5">GPIO10</text>
<text x="79.5" y="134">GPIO9</text>
<text x="88.7" y="132.9">14</text>
<text x="88.7" y="135.4">15</text>
<text x="88.7" y="137.9">16</text>
<text x="123.7" y="132.9">5</text>
<text x="123.7" y="135.4">6</text>
<text x="123.7" y="137.9">7</text>
<text x="127.5" y="134">SENSE_VN</text>
<text x="127.5" y="136.5">IO34</text>
<text x="142.6" y="134">RXD0</text>
<text x="143.6" y="136.5">IO21</text>
<text x="150.9" y="137.9">32</text>
<text x="150.9" y="135.4">33</text>
<text x="150.9" y="132.9">34</text>
<text x="22.3" y="140.8">40 MHz</text>
<text x="55.2" y="143">21</text>
<text x="55.2" y="140.5">22</text>
<text x="60.2" y="141.6">XTAL_32K_N</text>
<text x="78.4" y="141.6">GPIO12</text>
<text x="78.5" y="139">GPIO11</text>
<text x="88.7" y="140.5">17</text>
<text x="88.7" y="143">18</text>
<text x="123.7" y="140.5">8</text>
<text x="123.7" y="143">9</text>
<text x="127.5" y="139">IO35</text>
<text x="127.5" y="141.6">IO32</text>
<text x="143.6" y="141.6">IO19</text>
<text x="145.2" y="139">NC</text>
<text x="150.9" y="143">30</text>
<text x="150.9" y="140.5">31</text>
<text x="25.5" y="149.2">GND</text>
<text x="28.7" y="146.7">C</text>
<text x="32.8" y="148.1">2</text>
<text x="32.8" y="145.5">3</text>
<text x="55.2" y="148.1">53</text>
<text x="60.2" y="144.1">XTAL_32K_P</text>
<text x="60.2" y="149.2">XTAL_P</text>
<text x="78.4" y="144.1">GPIO13</text>
<text x="78.4" y="146.7">GPIO14</text>
<text x="79.2" y="149.2">DAC_1</text>
<text x="88.7" y="145.5">19</text>
<text x="88.7" y="148.1">23</text>
<text x="122.5" y="145.5">10</text>
<text x="122.6" y="148.1">11</text>
<text x="127.5" y="144.1">IO33</text>
<text x="127.5" y="146.7">IO25</text>
<text x="127.5" y="149.2">IO26</text>
<text x="143.6" y="144.1">IO18</text>
<text x="144.8" y="146.7">IO5</text>
<text x="145.2" y="149.2">NC</text>
<text x="150.9" y="148.1">28</text>
<text x="150.9" y="145.5">29</text>
<text x="25.5" y="151.7">GND</text>
<text x="28.7" y="154.3">C</text>
<text x="32.8" y="153.2">1</text>
<text x="32.8" y="150.6">4</text>
<text x="55.2" y="155.7">36</text>
<text x="55.2" y="150.6">52</text>
<text x="60.2" y="151.7">XTAL_N</text>
<text x="78.4" y="154.3">GPIO19</text>
<text x="79.2" y="151.7">DAC_2</text>
<text x="88.7" y="150.6">24</text>
<text x="88.7" y="153.2">25</text>
<text x="88.7" y="155.7">26</text>
<text x="122.5" y="150.6">12</text>
<text x="122.5" y="153.2">13</text>
<text x="122.5" y="155.7">14</text>
<text x="127.5" y="151.7">IO27</text>
<text x="127.5" y="154.3">IO14</text>
<text x="144.8" y="154.3">IO4</text>
<text x="145.2" y="151.7">NC</text>
<text x="150.9" y="155.7">25</text>
<text x="150.9" y="153.2">26</text>
<text x="150.9" y="150.6">27</text>
<text x="55.2" y="160.8">34</text>
<text x="55.2" y="158.2">35</text>
<text x="60.2" y="161.9">SPICLK</text>
<text x="60.2" y="159.4">SPIQ</text>
<text x="60.2" y="156.8">SPID</text>
<text x="78.4" y="156.8">GPIO20</text>
<text x="78.4" y="159.4">GPIO21</text>
<text x="78.4" y="161.9">GPIO33</text>
<text x="88.7" y="158.2">28</text>
<text x="88.7" y="160.8">37</text>
<text x="122.5" y="158.2">15</text>
<text x="122.5" y="160.8">16</text>
<text x="127.5" y="156.8">IO12</text>
<text x="127.5" y="159.4">GND</text>
<text x="127.5" y="161.9">IO13</text>
<text x="143.6" y="161.9">IO15</text>
<text x="144.8" y="159.4">IO2</text>
<text x="144.8" y="156.8">IO0</text>
<text x="150.9" y="160.8">23</text>
<text x="150.9" y="158.2">24</text>
<text x="55.2" y="165.9">32</text>
<text x="55.2" y="163.3">33</text>
<text x="60.2" y="167">SPIWP</text>
<text x="60.2" y="164.4">SPICS0</text>
<text x="78.4" y="164.4">GPIO34</text>
<text x="78.4" y="167">GPIO35</text>
<text x="88.7" y="163.3">38</text>
<text x="88.7" y="165.9">39</text>
<text x="122.5" y="163.3">17</text>
<text x="122.5" y="165.9">18</text>
<text x="127.5" y="164.4">SD2</text>
<text x="127.5" y="167">SD3</text>
<text x="144.1" y="167">SD0</text>
<text x="144.1" y="164.4">SD1</text>
<text x="150.9" y="165.9">21</text>
<text x="150.9" y="163.3">22</text>
<text x="20.7" y="172.1">X2-1</text>
<text x="55.2" y="173.5">29</text>
<text x="55.2" y="170.9">30</text>
<text x="55.2" y="168.4">31</text>
<text x="60.2" y="172.1">VDD_SPI</text>
<text x="60.2" y="169.5">SPIHD</text>
<text x="78.4" y="169.5">GPIO36</text>
<text x="78.4" y="172.1">GPIO37</text>
<text x="88.7" y="168.4">40</text>
<text x="88.7" y="170.9">41</text>
<text x="88.7" y="173.5">42</text>
<text x="122.5" y="168.4">19</text>
<text x="127.5" y="169.5">CMD</text>
<text x="144.1" y="169.5">CLK</text>
<text x="150.9" y="168.4">20</text>
<text x="20.7" y="174.6">X2-2</text>
<text x="20.7" y="177.1">X2-3</text>
<text x="20.7" y="179.6">X2-4</text>
<text x="55.2" y="178.6">47</text>
<text x="60.2" y="174.6">SPICS1</text>
<text x="60.2" y="179.6">MTMS</text>
<text x="78.4" y="174.6">GPIO38</text>
<text x="78.4" y="177.1">GPIO45</text>
<text x="78.4" y="179.6">GPIO46</text>
<text x="88.7" y="176">50</text>
<text x="88.7" y="178.6">55</text>
<text x="187.2" y="179.6">X1-5</text>
<text x="187.2" y="177.1">X1-6</text>
<text x="20.7" y="182.2">X2-5</text>
<text x="20.7" y="184.7">X2-6</text>
<text x="55.2" y="183.6">44</text>
<text x="55.2" y="181.1">46</text>
<text x="60.2" y="184.7">MTDO</text>
<text x="60.2" y="182.2">MTDI</text>
<text x="78.9" y="184.7">U0RXD</text>
<text x="88.7" y="183.6">49</text>
<text x="187.2" y="184.7">X1-3</text>
<text x="187.2" y="182.2">X1-4</text>
<text x="20.7" y="187.3">X2-7</text>
<text x="20.7" y="189.8">X2-8</text>
<text x="55.2" y="186.2">43</text>
<text x="60.2" y="187.3">MTCK</text>
<text x="79.1" y="187.3">U0TXD</text>
<text x="88.7" y="186.2">48</text>
<text x="187.2" y="189.8">X1-1</text>
<text x="187.2" y="187.3">X1-2</text>
<text x="19.5" y="194.9">X2-10</text>
<text x="20.7" y="192.3">X2-9</text>
<text x="22.7" y="213.9">1</text>
<text x="22.7" y="216.5">2</text>
<text x="22.7" y="219">3</text>
<text x="22.7" y="221.6">4</text>
<text x="67.8" y="221.7">5</text>
<text x="67.8" y="219.2">6</text>
<text x="71.7" y="220.3">IO4</text>
<text x="81.3" y="220.3">IO1</text>
<text x="87.5" y="219.2">1</text>
<text x="87.5" y="221.7">2</text>
<text x="128" y="216.7">3</text>
<text x="133.9" y="217.8">VIN VOUT</text>
<text x="149.1" y="216.7">2</text>
<text x="22.7" y="224.1">5</text>
<text x="67.8" y="224.3">4</text>
<text x="71.7" y="225.4">IO3</text>
<text x="71.7" y="222.8">VBUS</text>
<text x="80" y="222.8">GND</text>
<text x="81.3" y="225.4">IO2</text>
<text x="87.5" y="224.3">3</text>
<text x="139.9" y="222.3" transform="rotate(-90 139.9 222.3)">GND</text>
<text x="138.8" y="228.2" transform="rotate(-90 138.8 228.2)">1</text>
</g>
</svg>
